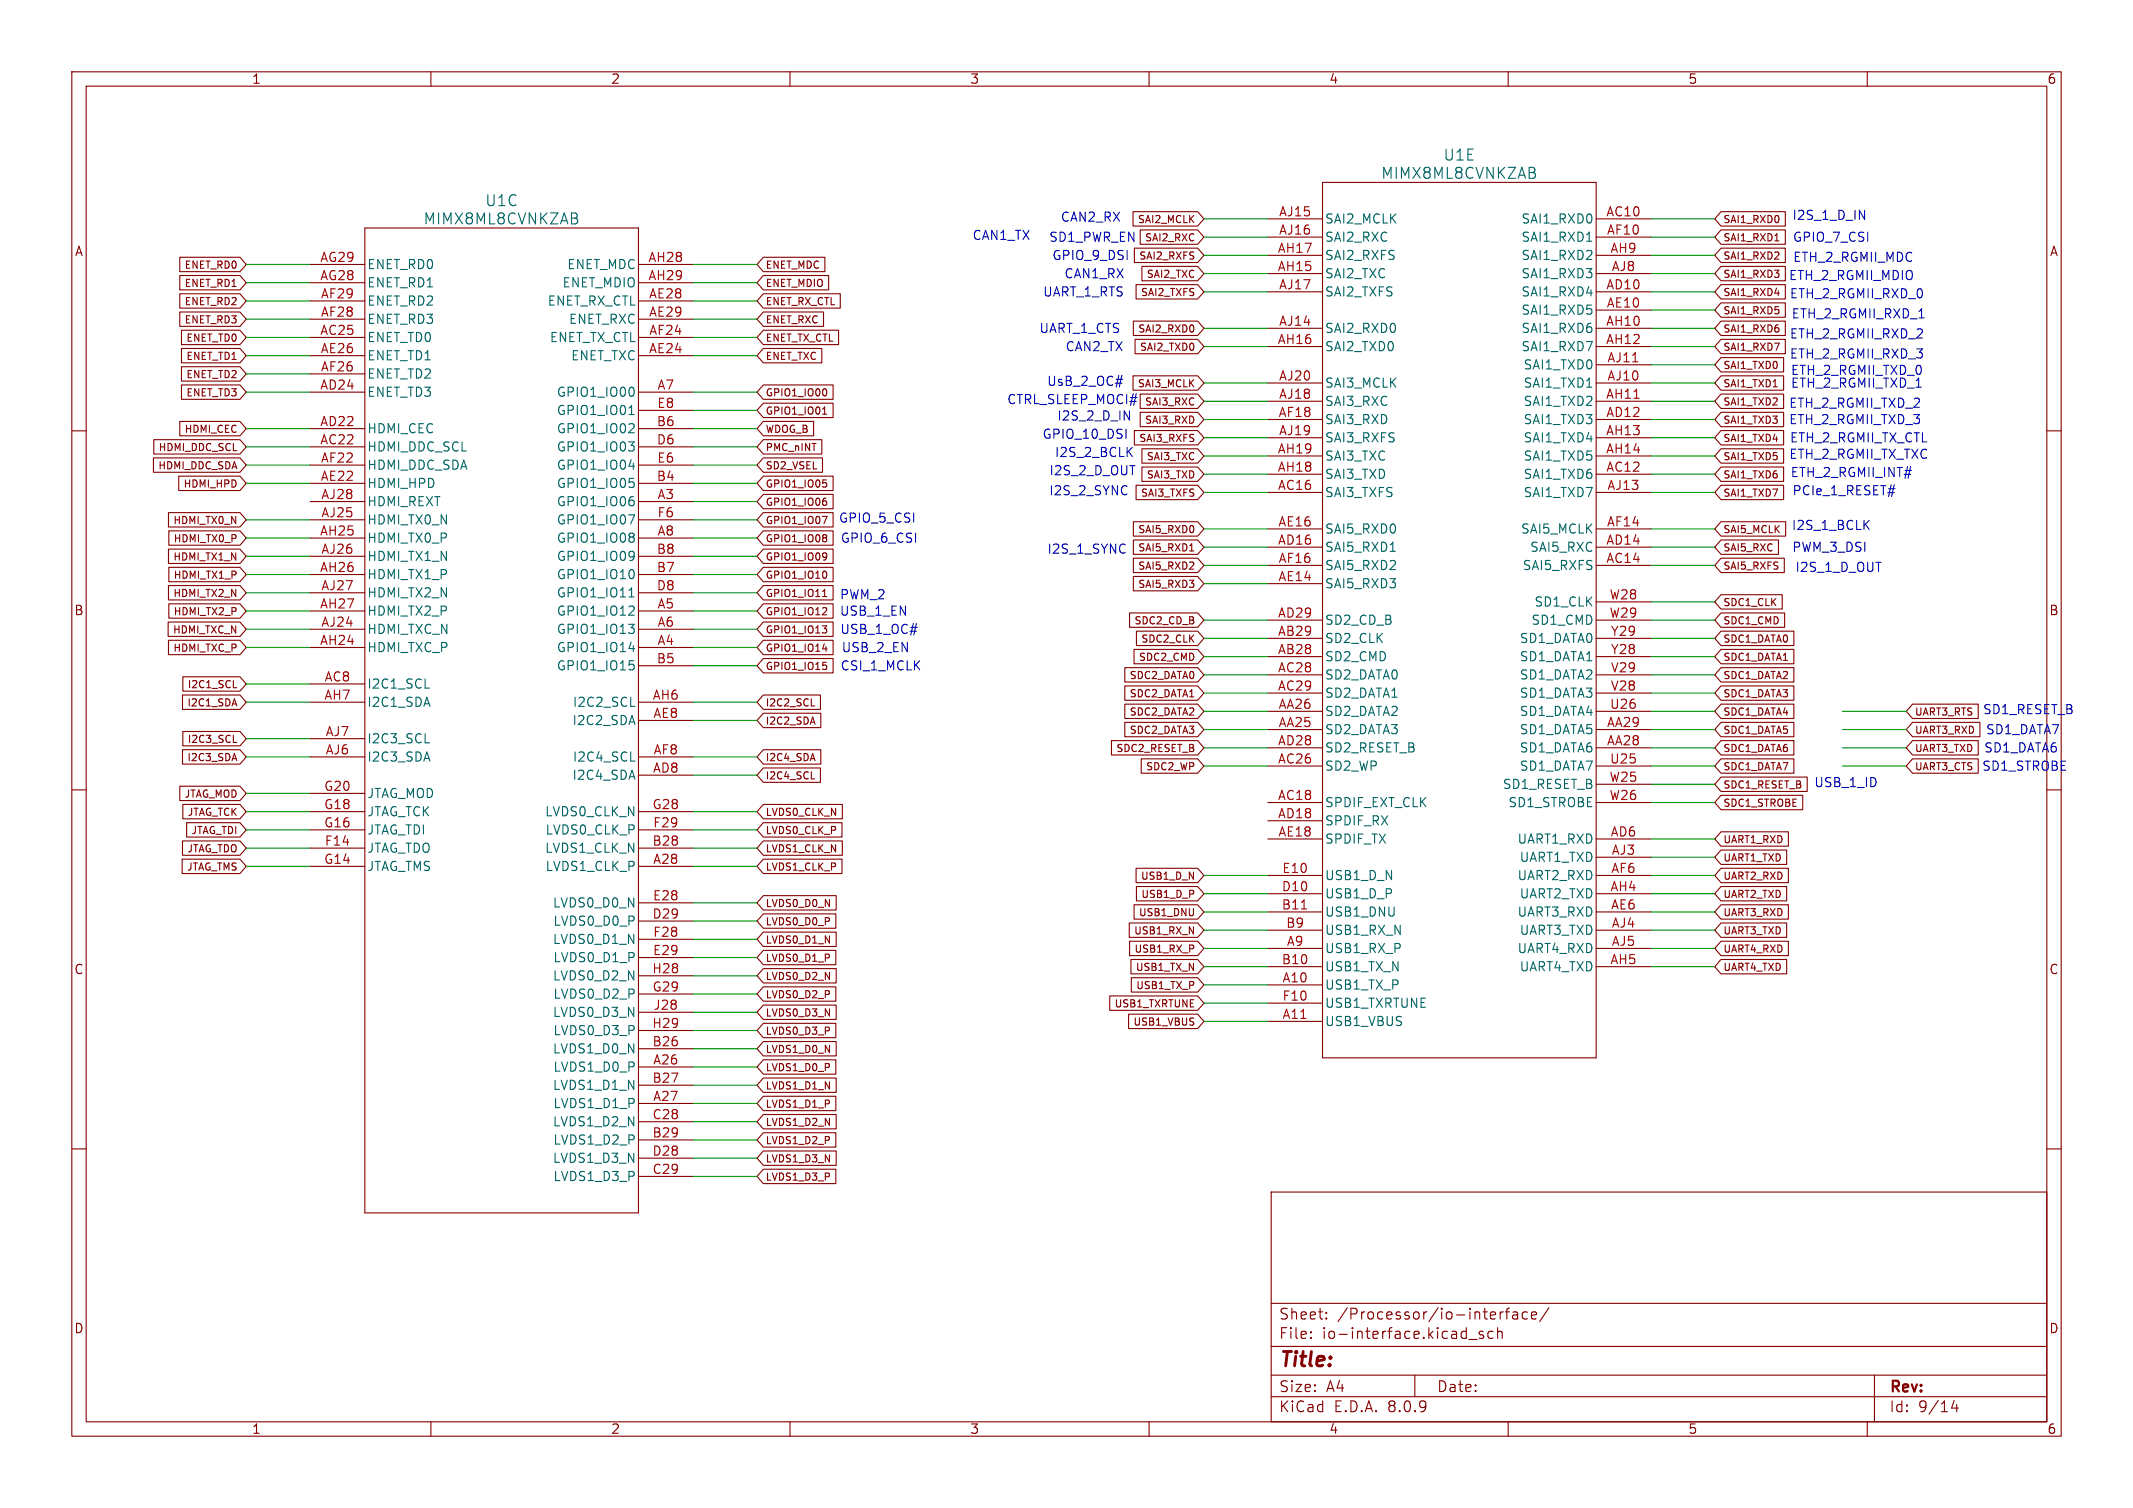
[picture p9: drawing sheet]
<svg xmlns="http://www.w3.org/2000/svg" width="297mm" height="210mm" viewBox="0 0 297 210" stroke-linecap="round" stroke-linejoin="round" font-family="sans-serif">
<g fill="none" stroke="#840000" stroke-width=".15">
<path d="M10 10h277v190h-277zM12 12h273v186h-273zM60 10v2M110 10v2M160 10v2M210 10v2M260 10v2M25 38.4h8.4l.9 1-.9 1h-8.4zM25 35.8h8.4l.9 1-.9 1h-8.4zM43.2 39.4h7.6M43.2 36.8h7.6M50.8 31.8h38.1v137.1h-38.1z"/>
<path d="M88.9 39.4h7.6M88.9 36.8h7.6M106.3 35.8h8.6v2h-8.6l-.9-1zM106.3 38.4h9.1v2h-9.1l-.9-1zM157.8 29.5h9l.8 1-.8 1h-9zM158 34.6h8.8l.8 1-.8 1h-8.8zM158.2 39.6h8.6l.8 1-.8 1h-8.6zM158.8 32h8l.8 1-.8 1h-8zM159 37.1h7.8l.8 1-.8 1h-7.8zM176.5 30.5h7.6M176.5 33h7.6M176.5 38.1h7.6"/>
<path d="M176.5 35.6h7.6M184.1 25.4h38.1v121.9h-38.1zM222.2 30.5h7.7M222.2 33h7.7M222.2 38.1h7.7M222.2 35.6h7.7M239.6 39.6h9v2h-9l-.8-1zM239.6 37.1h9v2h-9l-.8-1zM239.6 29.5h9v2h-9l-.8-1zM239.6 34.6h9v2h-9l-.8-1zM239.6 32h9v2h-9l-.8-1zM247.1 33.5h.6"/>
<path d="M25 40.9h8.4l.9 1-.9 1h-8.4zM25 43.4h8.4l.9 1.1-.9 1h-8.4zM25 58.7h8.4l.9 1-.9 1h-8.4zM25.3 46h8.1l.9 1-.9 1h-8.1zM25.3 51.1h8.1l.9 1-.9 1h-8.1zM25.3 53.6h8.1l.9 1-.9 1h-8.1zM25.3 48.5h8.1l.9 1-.9 1h-8.1zM43.2 54.6h7.6M43.2 47h7.6M43.2 59.7h7.6M43.2 49.5h7.6M43.2 41.9h7.6"/>
<path d="M43.2 44.5h7.6M43.2 52.1h7.6M88.9 54.6h7.6M88.9 47h7.6M88.9 59.7h7.6M88.9 49.5h7.6M88.9 41.9h7.6M88.9 44.5h7.6M88.9 57.2h7.6M106.3 56.1h9.7v2.1h-9.7l-.9-1zM106.3 53.6h9.7v2h-9.7l-.9-1zM106.3 58.7h7v2h-7l-.9-1z"/>
<path d="M106.3 48.5h8.1v2h-8.1l-.9-1zM106.3 43.4h8.4v2.1h-8.4l-.9-1zM106.3 46h10.5v2h-10.5l-.9-1zM106.3 40.9h10.7v2h-10.7l-.9-1zM114.5 57.7h.6M114.7 56.8l.1-.1v1M115 54.2l.1 .3-.1 .5M157.8 52.3h9l.8 1-.8 1h-9zM157.8 44.7h9l.8 1-.8 1h-9zM158 60h8.8l.8 1-.8 1h-8.8zM158 47.3h8.8l.8 1-.8 1h-8.8zM158.8 54.9h8l.8 1-.8 1h-8z"/>
<path d="M158.8 57.4h8l.8 1-.8 1h-8zM176.5 40.6h7.6M176.5 58.4h7.6M176.5 45.7h7.6M176.5 55.9h7.6M176.5 48.3h7.6M176.5 53.3h7.6M222.2 40.6h7.7M222.2 58.4h7.7M222.2 43.2h7.7M222.2 45.7h7.7M222.2 55.9h7.7"/>
<path d="M222.2 48.3h7.7M222.2 53.3h7.7M222.2 50.8h7.7M239.6 42.2h9v2h-9l-.8-1zM239.6 47.3h9v2h-9l-.8-1zM239.6 44.7h9v2h-9l-.8-1zM239.6 60h8.8v2h-8.8l-.8-1zM239.6 49.8h8.8v2h-8.8l-.8-1zM239.6 52.3h8.8v2h-8.8l-.8-1zM239.6 57.4h8.8v2h-8.8l-.8-1zM239.6 54.9h8.8v2h-8.8l-.8-1zM246.9 53.9h.6"/>
<path d="M10 60h2M21.4 63.8h12l.9 1-.9 1h-12zM21.4 61.2h12l.9 1-.9 1h-12zM23.5 71.4h9.9l.9 1-.9 1h-9.9zM23.5 76.5h9.9l.9 1-.9 1h-9.9zM23.5 73.9h9.9l.9 1-.9 1h-9.9zM23.5 79h9.9l.9 1-.9 1h-9.9zM24.9 66.3h8.5l.9 1-.9 1h-8.5zM43.2 69.9h7.6M43.2 74.9h7.6M43.2 62.2h7.6M43.2 67.3h7.6"/>
<path d="M43.2 64.8h7.6M43.2 72.4h7.6M43.2 77.5h7.6M88.9 69.9h7.6M88.9 74.9h7.6M88.9 62.2h7.6M88.9 67.3h7.6M88.9 64.8h7.6M88.9 72.4h7.6M88.9 77.5h7.6M106.3 73.9h9.7v2h-9.7l-.9-1zM106.3 76.5h9.7v2h-9.7l-.9-1z"/>
<path d="M106.3 79h9.7v2h-9.7l-.9-1zM106.3 68.8h9.7v2.1h-9.7l-.9-1zM106.3 71.4h9.7v2h-9.7l-.9-1zM106.3 66.3h9.7v2h-9.7l-.9-1zM106.3 63.8h8.2v2h-8.2l-.9-1zM106.3 61.2h8.1v2h-8.1l-.9-1zM114.5 71.9h.7l-.5 1M114.6 66.8h.5M114.9 67.2l.2 .2v.2l-.2 .2M114.9 77l.2 .1a.84 .84 0 0 1-.1 .8M115 74.5l.1 .1-.1 .2M115 69.8l.1 .1-.1 .4"/>
<path d="M115 74.9l.1 .2-.1 .3M115 79.6l.1 .3-.1 .5M115.1 77.4l-.2 .2M157.8 72.7h9l.8 1-.8 1h-9zM157.8 75.2h9l.8 1-.8 1h-9zM157.8 77.7h9l.8 1-.8 1h-9zM158.2 67.6h8.6l.8 1-.8 1h-8.6zM159 65h7.8l.8 1-.8 1h-7.8zM159 62.5h7.8l.8 1-.8 1h-7.8zM165.7 76.7h.5M176.5 66h7.6M176.5 78.7h7.6"/>
<path d="M176.5 68.6h7.6M176.5 76.2h7.6M176.5 73.7h7.6M176.5 61h7.6M176.5 63.5h7.6M222.2 66h7.7M222.2 78.7h7.7M222.2 68.6h7.7M222.2 76.2h7.7M222.2 73.7h7.7M222.2 61h7.7M222.2 63.5h7.7"/>
<path d="M239.6 75.2h8v2h-8l-.8-1zM239.6 77.7h8.8v2h-8.8l-.8-1zM239.6 62.5h8.8v2h-8.8l-.8-1zM239.6 67.6h8.8v2h-8.8l-.8-1zM239.6 72.7h9v2h-9l-.8-1zM239.6 65h8.8v2h-8.8l-.8-1zM285 60h2M23.4 86.6h10l.9 1-.9 1h-10zM23.5 81.5h9.9l.9 1.1-.9 1h-9.9zM23.5 89.2h9.9l.9 1-.9 1h-9.9zM23.5 84.1h9.9l.9 1-.9 1h-9.9zM25.4 96.8h8l.9 1-.9 1h-8z"/>
<path d="M25.5 94.2h7.9l.9 1.1-.9 1h-7.9zM32.5 95.8h.5M43.2 90.2h7.6M43.2 85.1h7.6M43.2 87.6h7.6M43.2 95.3h7.6M43.2 80h7.6M43.2 97.8h7.6M43.2 82.6h7.6M88.9 90.2h7.6M88.9 85.1h7.6M88.9 87.6h7.6"/>
<path d="M88.9 80h7.6M88.9 97.8h7.6M88.9 82.6h7.6M88.9 92.7h7.6M106.3 91.7h9.7v2h-9.7l-.9-1zM106.3 99.3h8v2h-8l-.9-1zM106.3 96.8h7.9v2h-7.9l-.9-1zM106.3 84.1h9.7v2h-9.7l-.9-1zM106.3 81.5h9.7v2.1h-9.7l-.9-1zM106.3 89.2h9.7v2h-9.7l-.9-1zM106.3 86.6h9.7v2h-9.7l-.9-1zM113 98.3h.4"/>
<path d="M114.5 87.2h.6l-.3 .3M114.5 83.1h.6M114.5 90.4h.7M114.6 92.2h.5M114.7 82.2l.1-.1v1M114.9 84.6l.2 .2v.2l-.6 .6h.6M114.9 92.6l.2 .2v.2l-.2 .2M115 87.6l.1 .1-.1 .4M156.6 95.5h10.2l.8 1-.8 1h-10.2zM156.6 93h10.2l.8 1-.8 1h-10.2zM156.6 98.1h10.2l.8 1-.8 1h-10.2zM157.3 85.4h9.5l.8 1-.8 1h-9.5z"/>
<path d="M157.8 80.3h9l.8 1-.8 1h-9zM157.9 90.4h8.9l.8 1-.8 1h-8.9zM158.2 87.9h8.6l.8 1-.8 1h-8.6zM176.5 99.1h7.6M176.5 91.4h7.6M176.5 88.9h7.6M176.5 94h7.6M176.5 96.5h7.6M176.5 86.4h7.6M176.5 81.3h7.6M222.2 99.1h7.7M222.2 91.4h7.7"/>
<path d="M222.2 88.9h7.7M222.2 94h7.7M222.2 96.5h7.7M222.2 86.4h7.7M222.2 83.8h7.7M239.6 87.9h10.2v2h-10.2l-.8-1zM239.6 98.1h10.2v2h-10.2l-.8-1zM239.6 93h10.2v2h-10.2l-.8-1zM239.6 95.5h10.2v2h-10.2l-.8-1zM239.6 90.4h10.2v2h-10.2l-.8-1zM239.6 85.4h8.9v2h-8.9l-.8-1zM239.6 82.8h8.6v2h-8.6l-.8-1z"/>
<path d="M266.3 98.1h9.2v2h-9.2l-.9-1zM10 110h2M25 109.5h8.4l.9 1-.9 1h-8.4zM25.4 119.6h8l.9 1.1-.9 1h-8zM25.4 104.4h8l.9 1-.9 1h-8zM25.4 117.1h8l.9 1-.9 1h-8zM25.5 101.9h7.9l.9 1-.9 1h-7.9zM25.5 112h7.9l.9 1-.9 1h-7.9zM26 114.6h7.4l.9 1-.9 1h-7.4zM32.5 103.4h.5M43.2 105.4h7.6M43.2 102.9h7.6"/>
<path d="M43.2 118.1h7.6M43.2 115.6h7.6M43.2 113h7.6M43.2 110.5h7.6M88.9 108h7.6M88.9 100.3h7.6M88.9 105.4h7.6M88.9 118.1h7.6M88.9 115.6h7.6M88.9 113h7.6M106.3 114.6h10.9v2h-10.9l-.9-1zM106.3 119.6h10.9v2.1h-10.9l-.9-1z"/>
<path d="M106.3 112h11v2h-11l-.9-1zM106.3 104.4h8v2h-8l-.9-1zM106.3 106.9h7.9v2.1h-7.9l-.9-1zM106.3 117.1h11v2h-11l-.9-1zM113 108.5h.4M154.8 103.1h12l.8 1-.8 1h-12zM156.6 100.6h10.2l.8 1-.8 1h-10.2zM158.9 105.7h7.9l.8 1-.8 1h-7.9zM176.5 101.6h7.6M176.5 104.1h7.6M176.5 111.8h7.6M176.5 106.7h7.6"/>
<path d="M176.5 114.3h7.6M176.5 116.8h7.6M222.2 101.6h7.7M222.2 104.1h7.7M222.2 111.8h7.7M222.2 106.7h7.7M222.2 116.8h7.7M222.2 119.4h7.7M222.2 109.2h7.7M239.6 100.6h10.2v2h-10.2l-.8-1zM239.6 110.8h11.4v2h-11.4l-.8-1zM239.6 115.8h9.4v2h-9.4l-.8-1z"/>
<path d="M239.6 105.7h10.2v2h-10.2l-.8-1zM239.6 108.2h12v2h-12l-.8-1zM239.6 103.1h10.2v2h-10.2l-.8-1zM239.6 118.4h9.2v2h-9.2l-.8-1zM266.3 103.1h9.2v2h-9.2l-.9-1zM266.3 100.6h9.4v2h-9.4l-.9-1zM266.3 105.7h9.2v2h-9.2l-.9-1zM285 110h2M43.2 120.7h7.6M88.9 120.7h7.6M88.9 128.3h7.6M88.9 125.7h7.6"/>
<path d="M88.9 133.4h7.6M88.9 130.8h7.6M88.9 138.4h7.6M88.9 135.9h7.6M106.3 127.3h10.1v2h-10.1l-.9-1zM106.3 137.4h10.1v2h-10.1l-.9-1zM106.3 129.8h10.1v2h-10.1l-.9-1zM106.3 140h10.1v2h-10.1l-.9-1zM106.3 134.9h10.1v2h-10.1l-.9-1zM106.3 124.7h10.1v2h-10.1l-.9-1zM106.3 132.3h10.1v2.1h-10.1l-.9-1zM154.5 138.7h12.3l.8 1-.8 1h-12.3z"/>
<path d="M157.2 128.5h9.6l.8 1-.8 1h-9.6zM157.3 131.1h9.5l.8 1-.8 1h-9.5zM157.5 133.6h9.3l.8 1-.8 1h-9.3zM157.5 136.2h9.3l.8 1-.8 1h-9.3zM157.9 126h8.9l.8 1-.8 1h-8.9zM158.2 120.9h8.6l.8 1-.8 1h-8.6zM158.2 123.5h8.6l.8 1-.8 1h-8.6zM176.5 137.2h7.6M176.5 132.1h7.6M176.5 127h7.6M176.5 121.9h7.6M176.5 124.5h7.6"/>
<path d="M176.5 134.6h7.6M176.5 129.5h7.6M176.5 139.7h7.6M222.2 132.1h7.7M222.2 127h7.7M222.2 121.9h7.7M222.2 124.5h7.7M222.2 134.6h7.7M222.2 129.5h7.7M239.6 133.6h9.2v2h-9.2l-.8-1zM239.6 131.1h9.4v2h-9.4l-.8-1zM239.6 123.5h9.2v2h-9.2l-.8-1z"/>
<path d="M239.6 120.9h9.4v2h-9.4l-.8-1zM239.6 126h9.4v2h-9.4l-.8-1zM239.6 128.5h9.2v2h-9.2l-.8-1zM88.9 148.6h7.6M88.9 153.7h7.6M88.9 146.1h7.6M88.9 151.1h7.6M88.9 158.8h7.6M88.9 156.2h7.6M88.9 143.5h7.6M88.9 141h7.6M106.3 152.7h10.1v2h-10.1l-.9-1z"/>
<path d="M106.3 150.1h10.1v2h-10.1l-.9-1zM106.3 157.7h10.1v2.1h-10.1l-.9-1zM106.3 155.2h10.1v2h-10.1l-.9-1zM106.3 145h10.1v2.1h-10.1l-.9-1zM106.3 147.6h10.1v2h-10.1l-.9-1zM106.3 142.5h10.1v2h-10.1l-.9-1zM157.1 141.2h9.7l.8 1-.8 1h-9.7zM176.5 142.2h7.6M10 160h2M88.9 163.8h7.6M88.9 161.3h7.6M106.3 162.8h10.1v2h-10.1l-.9-1z"/>
<path d="M106.3 160.3h10.1v2h-10.1l-.9-1zM177 166h108v32h-108zM285 160h2M60 198v2M110 198v2M160 198v2M177 194.5h108M177 191.5h108M177 187.5h108M177 181.5h108M182.5 186.3h.1l-.1 .1M182.5 186.3v.1"/>
<path d="M182.5 185.5v.1M182.5 185.5h.1l-.1 .1M184.7 183.6v.1M184.7 183.6h-.1l.1 .1M184.7 182.8v.1M184.7 182.8h-.1l.1 .1M197 191.5v3M204.5 186.5h1.2M206.5 185.5l-.3-.1-.2 .2v.2l.5 .2 .1 .1-.1 .2-.1 .1-.4-.1M207.9 185.5l-.4-.1-.3 .3v.4l.1 .2 .2 .1 .4-.1M208.5 185.5a.37 .37 0 0 1 .7 .1v.8M208.5 184.9v1.5"/>
<path d="M208.9 182.7v1M209.3 182.7l-.3 .1-.1 .2M209.6 182.7h.6M210 198v2M210.2 182.2l-.3 .1-.1 .1v1.3M210.7 182.8l.1-.1 .4 .1 .1 .9M211.3 183.1h-.5a.29 .29 0 0 0-.2 .3 .29 .29 0 0 0 .2 .3l.5-.1M212.7 182.8l-.5-.1-.2 .3v.4l.1 .2 .1 .1 .5-.1M213.2 183.2l.8-.1-.1-.3-.4-.1-.3 .2 .1 .7 .2 .1 .4-.1M215.7 182.1l-1.3 2M260 198v2M261 191.5v6.5"/>
<path d="M272.1 195l-.4 1.1h1M272.5 195.6v1"/>
</g>
<g fill="none" stroke="#006464" stroke-width=".15">
<path d="M80.4 30.5v.2v.3M213.7 24.2l.1 .1-.1 .4M220.9 33.6h.8M87.6 57.7h.7M87.8 56.6l.1-.1v1.2M88.2 54l.1 .4-.1 .7M88.2 59.1l.1 .1-.1 .3-.7 .8h.8M87.5 61.5h.8l-.4 .5M87.5 71.7h.9l-.6 1.3M87.6 64.9h.8M87.6 66.6h.6M88.2 69.7l.1 .2v.3l-.1 .2"/>
<path d="M88.2 62.1l.1 .2v.3l-.1 .1M88.2 67.2l.1 .1v.3l-.1 .2M88.2 74.3l.1 .2-.1 .2M88.2 74.8l.1 .2-.1 .4M88.2 76.8v.1a1.07 1.07 0 0 1-.1 1M88.2 79.4l.1 .4-.1 .7M88.3 77.3l-.1 .2M193.6 76.8h.7M59.2 95.8h.6M87.5 86.9h.8l-.4 .5M87.6 90.3h.8M87.6 83.1h.7"/>
<path d="M87.6 92h.6M87.8 98.4h.6M87.8 82l.1-.1v1.2M88.2 84.5l.1 .1-.1 .3-.7 .8h.8M88.2 87.5l.1 .2v.3l-.1 .1M88.2 92.6l.1 .1v.3l-.1 .2M59.2 103.4h.6M87.8 106h.6"/>
</g>
<path d="M227.3 50.4h.8M227.5 55.5h.7M181.2 126.6h.7" fill="none" stroke="#a90000" stroke-width=".15"/>
<path d="M258.9 29.3l.7 1.3v-1.3M155.3 53.4h.9M155.4 52.8h.9M156.2 52.3l-.4 1.6M156.5 57.2l.8 1.3v-1.3M157.1 62.8l.6 .8M157.7 62.3l-.8 .7M259.7 73l.6 .7M260.3 72.5l-.7 .7M263 68.1h.9M126.8 87.4h.9" fill="none" stroke="#0000c2" stroke-width=".15"/>
<g fill="none" stroke="#009600" stroke-width=".15">
<path d="M34.3 36.8h8.9M34.3 39.4h8.9M96.5 36.8h8.9M96.5 39.4h8.9M167.6 33h8.9M167.6 30.5h8.9M167.6 38.1h8.9M167.6 35.6h8.9M229.9 33h8.9M229.9 30.5h8.9M229.9 38.1h8.9M229.9 35.6h8.9"/>
<path d="M34.3 59.7h8.9M34.3 41.9h8.9M34.3 44.5h8.9M34.3 52.1h8.9M34.3 49.5h8.9M34.3 47h8.9M34.3 54.6h8.9M96.5 59.7h8.9M96.5 41.9h8.9M96.5 44.5h8.9M96.5 49.5h8.9M96.5 47h8.9"/>
<path d="M96.5 54.6h8.9M96.5 57.2h8.9M167.6 53.3h8.9M167.6 48.3h8.9M167.6 45.7h8.9M167.6 40.6h8.9M167.6 55.9h8.9M167.6 58.4h8.9M229.9 53.3h8.9M229.9 50.8h8.9M229.9 48.3h8.9M229.9 43.2h8.9"/>
<path d="M229.9 45.7h8.9M229.9 40.6h8.9M229.9 55.9h8.9M229.9 58.4h8.9M34.3 67.3h8.9M34.3 62.2h8.9M34.3 64.8h8.9M34.3 74.9h8.9M34.3 77.5h8.9M34.3 72.4h8.9M96.5 67.3h8.9M96.5 62.2h8.9"/>
<path d="M96.5 64.8h8.9M96.5 74.9h8.9M96.5 77.5h8.9M96.5 72.4h8.9M96.5 69.9h8.9M167.6 66h8.9M167.6 76.2h8.9M167.6 61h8.9M167.6 63.5h8.9M167.6 73.7h8.9M167.6 78.7h8.9M167.6 68.6h8.9"/>
<path d="M229.9 66h8.9M229.9 76.2h8.9M229.9 61h8.9M229.9 63.5h8.9M229.9 73.7h8.9M229.9 78.7h8.9M229.9 68.6h8.9M34.3 80h8.9M34.3 97.8h8.9M34.3 85.1h8.9M34.3 95.3h8.9M34.3 90.2h8.9"/>
<path d="M34.3 87.6h8.9M34.3 82.6h8.9M96.5 80h8.9M96.5 97.8h8.9M96.5 85.1h8.9M96.5 90.2h8.9M96.5 87.6h8.9M96.5 92.7h8.9M96.5 82.6h8.9M167.6 99.1h8.9M167.6 91.4h8.9M167.6 88.9h8.9"/>
<path d="M167.6 81.3h8.9M167.6 96.5h8.9M167.6 94h8.9M167.6 86.4h8.9M229.9 83.8h8.9M229.9 99.1h8.9M229.9 91.4h8.9M229.9 88.9h8.9M229.9 96.5h8.9M229.9 94h8.9M229.9 86.4h8.9M256.5 99.1h8.9"/>
<path d="M34.3 113h8.9M34.3 105.4h8.9M34.3 115.6h8.9M34.3 102.9h8.9M34.3 110.5h8.9M34.3 118.1h8.9M96.5 113h8.9M96.5 105.4h8.9M96.5 115.6h8.9M96.5 108h8.9M96.5 100.3h8.9M96.5 118.1h8.9"/>
<path d="M167.6 104.1h8.9M167.6 101.6h8.9M167.6 106.7h8.9M229.9 104.1h8.9M229.9 101.6h8.9M229.9 106.7h8.9M229.9 119.4h8.9M229.9 116.8h8.9M229.9 111.8h8.9M229.9 109.2h8.9M256.5 104.1h8.9M256.5 101.6h8.9"/>
<path d="M256.5 106.7h8.9M34.3 120.7h8.9M96.5 120.7h8.9M96.5 138.4h8.9M96.5 135.9h8.9M96.5 125.7h8.9M96.5 128.3h8.9M96.5 133.4h8.9M96.5 130.8h8.9M167.6 121.9h8.9M167.6 124.5h8.9M167.6 127h8.9"/>
<path d="M167.6 132.1h8.9M167.6 129.5h8.9M167.6 134.6h8.9M167.6 137.2h8.9M167.6 139.7h8.9M229.9 121.9h8.9M229.9 124.5h8.9M229.9 127h8.9M229.9 132.1h8.9M229.9 129.5h8.9M229.9 134.6h8.9M96.5 156.2h8.9"/>
<path d="M96.5 151.1h8.9M96.5 153.7h8.9M96.5 158.8h8.9M96.5 141h8.9M96.5 146.1h8.9M96.5 148.6h8.9M96.5 143.5h8.9M167.6 142.2h8.9M96.5 161.3h8.9M96.5 163.8h8.9"/>
</g>
<text font-size="2.8" fill="#840000" x="178" y="190.9">Title:</text>
<g font-size="2.1" fill="#006464">
<text x="200.9" y="22.6">U1E</text>
<text x="67.5" y="28.9">U1C</text>
<text x="192.2" y="25.1">MIMX8ML8CVNKZAB</text>
<text x="58.9" y="31.5">MIMX8ML8CVNKZAB</text>
</g>
<g font-size="2.1" fill="#840000">
<text x="178" y="184">Sheet:</text>
<text x="186.2" y="184">/Processor/io-interface/</text>
<text x="178" y="186.7">File:</text>
<text x="184.1" y="186.7">io-interface.kicad_sch</text>
<text x="178" y="196.9">KiCad</text>
<text x="178" y="194.1">Size:</text>
<text x="184.7" y="194.1">A4</text>
<text x="185.7" y="196.9">E.D.A.</text>
<text x="193.3" y="196.9">8.0.9</text>
<text x="200" y="194.1">Date:</text>
<text x="263" y="194.3">Rev:</text>
<text x="263" y="196.9">Id:</text>
<text x="267.1" y="196.9">9/14</text>
</g>
<g font-size="1.8" fill="#840000">
<text x="35" y="11.9">1</text>
<text x="85" y="11.9">2</text>
<text x="135" y="11.9">3</text>
<text x="185" y="11.9">4</text>
<text x="235" y="11.9">5</text>
<text x="285" y="11.9">6</text>
<text x="10.3" y="35.9">A</text>
<text x="285.3" y="35.9">A</text>
<text x="10.3" y="85.9">B</text>
<text x="285.3" y="85.9">B</text>
<text x="10.3" y="135.9">C</text>
<text x="285.3" y="135.9">C</text>
<text x="10.3" y="185.9">D</text>
<text x="285.3" y="185.9">D</text>
<text x="35" y="199.9">1</text>
<text x="85" y="199.9">2</text>
<text x="135" y="199.9">3</text>
<text x="185" y="199.9">4</text>
<text x="235" y="199.9">5</text>
<text x="285" y="199.9">6</text>
</g>
<g font-size="1.8" fill="#0000c2">
<text x="135.3" y="33.6">CAN1_TX</text>
<text x="146" y="33.9">SD1_PWR_EN</text>
<text x="147.6" y="31.1">CAN2_RX</text>
<text x="249.5" y="30.8">I2S_1_D_IN</text>
<text x="249.6" y="33.9">GPIO_7_CSI</text>
<text x="145.2" y="41.5">UART_1_RTS</text>
<text x="146.4" y="36.4">GPIO_9_DSI</text>
<text x="148.1" y="39">CAN1_RX</text>
<text x="249" y="39.2">ETH_2_RGMII_MDIO</text>
<text x="249.1" y="41.8">ETH_2_RGMII_RXD_0</text>
<text x="249.6" y="36.7">ETH_2_RGMII_MDC</text>
<text x="144.6" y="46.6">UART_1_CTS</text>
<text x="249.1" y="47.3">ETH_2_RGMII_RXD_2</text>
<text x="249.4" y="44.6">ETH_2_RGMII_RXD_1</text>
<text x="145.7" y="54">UsB_2_OC#</text>
<text x="148.3" y="49.1">CAN2_TX</text>
<text x="249.1" y="50.1">ETH_2_RGMII_RXD_3</text>
<text x="249.3" y="52.4">ETH_2_RGMII_TXD_0</text>
<text x="140.1" y="56.5">CTRL_SLEEP_MOCI#</text>
<text x="147.1" y="58.8">I2S_2_D_IN</text>
<text x="249" y="57">ETH_2_RGMII_TXD_2</text>
<text x="249" y="59.3">ETH_2_RGMII_TXD_3</text>
<text x="249.3" y="54.2">ETH_2_RGMII_TXD_1</text>
<text x="145.1" y="61.3">GPIO_10_DSI</text>
<text x="146.8" y="63.9">I2S_2_BCLK</text>
<text x="249" y="64.1">ETH_2_RGMII_TX_TXC</text>
<text x="249.1" y="61.8">ETH_2_RGMII_TX_CTL</text>
<text x="146" y="69.2">I2S_2_SYNC</text>
<text x="146" y="66.4">I2S_2_D_OUT</text>
<text x="249.2" y="66.7">ETH_2_RGMII_INT#</text>
<text x="249.5" y="69.2">PCIe_1_RESET#</text>
<text x="116.7" y="73">GPIO_5_CSI</text>
<text x="117" y="75.8">GPIO_6_CSI</text>
<text x="145.7" y="77.3">I2S_1_SYNC</text>
<text x="249.4" y="74">I2S_1_BCLK</text>
<text x="249.5" y="77.1">PWM_3_DSI</text>
<text x="116.9" y="83.7">PWM_2</text>
<text x="249.9" y="79.9">I2S_1_D_OUT</text>
<text x="116.8" y="86">USB_1_EN</text>
<text x="116.9" y="88.5">USB_1_OC#</text>
<text x="117" y="93.6">CSI_1_MCLK</text>
<text x="117.1" y="91">USB_2_EN</text>
<text x="276" y="99.7">SD1_RESET_B</text>
<text x="275.9" y="107.5">SD1_STROBE</text>
<text x="276.2" y="105">SD1_DATA6</text>
<text x="276.4" y="102.5">SD1_DATA7</text>
<text x="252.5" y="109.8">USB_1_ID</text>
</g>
<g font-size="1.8" fill="#a90000">
<text x="177.8" y="35.3">AH17</text>
<text x="178" y="30.2">AJ15</text>
<text x="178" y="32.8">AJ16</text>
<text x="223.6" y="30.2">AC10</text>
<text x="223.7" y="32.8">AF10</text>
<text x="224.1" y="35.3">AH9</text>
<text x="44.5" y="39.1">AG28</text>
<text x="44.5" y="36.6">AG29</text>
<text x="44.6" y="41.7">AF29</text>
<text x="90.2" y="36.6">AH28</text>
<text x="90.2" y="39.1">AH29</text>
<text x="90.3" y="41.7">AE28</text>
<text x="177.8" y="37.8">AH15</text>
<text x="178" y="40.4">AJ17</text>
<text x="223.6" y="40.4">AD10</text>
<text x="224.3" y="37.8">AJ8</text>
<text x="44.5" y="46.7">AC25</text>
<text x="44.6" y="44.2">AF28</text>
<text x="90.3" y="44.2">AE29</text>
<text x="90.3" y="46.7">AF24</text>
<text x="178" y="45.5">AJ14</text>
<text x="223.5" y="45.5">AH10</text>
<text x="223.6" y="42.9">AE10</text>
<text x="44.6" y="49.3">AE26</text>
<text x="44.6" y="51.8">AF26</text>
<text x="90.3" y="49.3">AE24</text>
<text x="177.8" y="48">AH16</text>
<text x="178" y="53.1">AJ20</text>
<text x="223.5" y="48">AH12</text>
<text x="223.7" y="53.1">AJ10</text>
<text x="223.7" y="50.5">AJ11</text>
<text x="44.5" y="59.4">AD22</text>
<text x="44.5" y="54.4">AD24</text>
<text x="91.4" y="59.4">B6</text>
<text x="91.4" y="56.9">E8</text>
<text x="91.5" y="54.4">A7</text>
<text x="177.9" y="58.2">AF18</text>
<text x="178" y="55.6">AJ18</text>
<text x="223.5" y="55.6">AH11</text>
<text x="223.6" y="58.2">AD12</text>
<text x="44.5" y="62">AC22</text>
<text x="44.6" y="64.5">AF22</text>
<text x="91.4" y="62">D6</text>
<text x="91.4" y="64.5">E6</text>
<text x="177.8" y="65.8">AH18</text>
<text x="177.8" y="63.2">AH19</text>
<text x="178" y="60.7">AJ19</text>
<text x="223.5" y="60.7">AH13</text>
<text x="223.5" y="63.2">AH14</text>
<text x="223.6" y="65.8">AC12</text>
<text x="44.6" y="67.1">AE22</text>
<text x="44.7" y="69.6">AJ28</text>
<text x="91.4" y="67.1">B4</text>
<text x="91.5" y="69.6">A3</text>
<text x="177.8" y="68.3">AC16</text>
<text x="223.7" y="68.3">AJ13</text>
<text x="44.5" y="74.7">AH25</text>
<text x="44.7" y="72.1">AJ25</text>
<text x="44.7" y="77.2">AJ26</text>
<text x="91.4" y="77.2">B8</text>
<text x="91.5" y="74.7">A8</text>
<text x="91.5" y="72.1">F6</text>
<text x="177.8" y="75.9">AD16</text>
<text x="177.9" y="73.4">AE16</text>
<text x="223.6" y="75.9">AD14</text>
<text x="223.7" y="73.4">AF14</text>
<text x="44.5" y="79.8">AH26</text>
<text x="44.7" y="82.3">AJ27</text>
<text x="91.4" y="79.8">B7</text>
<text x="91.4" y="82.3">D8</text>
<text x="177.9" y="81">AE14</text>
<text x="177.9" y="78.5">AF16</text>
<text x="223.6" y="78.5">AC14</text>
<text x="224" y="83.6">W28</text>
<text x="44.5" y="89.9">AH24</text>
<text x="44.5" y="84.8">AH27</text>
<text x="44.7" y="87.4">AJ24</text>
<text x="91.5" y="89.9">A4</text>
<text x="91.5" y="84.8">A5</text>
<text x="91.5" y="87.4">A6</text>
<text x="177.8" y="88.6">AB29</text>
<text x="177.8" y="86.1">AD29</text>
<text x="224" y="86.1">W29</text>
<text x="224.2" y="88.6">Y29</text>
<text x="45.1" y="95">AC8</text>
<text x="91.4" y="92.5">B5</text>
<text x="177.8" y="91.2">AB28</text>
<text x="177.8" y="93.7">AC28</text>
<text x="224.2" y="93.7">V29</text>
<text x="224.2" y="91.2">Y28</text>
<text x="45.1" y="97.5">AH7</text>
<text x="90.8" y="97.5">AH6</text>
<text x="90.9" y="100.1">AE8</text>
<text x="177.8" y="96.3">AC29</text>
<text x="177.9" y="101.3">AA25</text>
<text x="177.9" y="98.8">AA26</text>
<text x="223.7" y="101.3">AA29</text>
<text x="224.1" y="98.8">U26</text>
<text x="224.2" y="96.3">V28</text>
<text x="45.3" y="105.2">AJ6</text>
<text x="45.3" y="102.6">AJ7</text>
<text x="90.8" y="107.7">AD8</text>
<text x="90.9" y="105.2">AF8</text>
<text x="177.8" y="106.4">AC26</text>
<text x="177.8" y="103.9">AD28</text>
<text x="223.7" y="103.9">AA28</text>
<text x="224.1" y="106.4">U25</text>
<text x="45" y="112.8">G18</text>
<text x="45" y="110.2">G20</text>
<text x="90.8" y="112.8">G28</text>
<text x="177.8" y="111.5">AC18</text>
<text x="224" y="109">W25</text>
<text x="224" y="111.5">W26</text>
<text x="45" y="115.3">G16</text>
<text x="45.1" y="117.9">F14</text>
<text x="90.8" y="117.9">B28</text>
<text x="90.9" y="115.3">F29</text>
<text x="177.8" y="114">AD18</text>
<text x="177.9" y="116.6">AE18</text>
<text x="224.2" y="116.6">AD6</text>
<text x="224.3" y="119.1">AJ3</text>
<text x="45" y="120.4">G14</text>
<text x="90.8" y="125.5">E28</text>
<text x="90.9" y="120.4">A28</text>
<text x="178.4" y="124.2">D10</text>
<text x="178.5" y="121.7">E10</text>
<text x="224.1" y="124.2">AH4</text>
<text x="224.3" y="121.7">AF6</text>
<text x="90.8" y="128">D29</text>
<text x="90.9" y="130.6">F28</text>
<text x="178.4" y="126.7">B11</text>
<text x="179" y="129.3">B9</text>
<text x="179.1" y="131.8">A9</text>
<text x="224.2" y="126.7">AE6</text>
<text x="224.3" y="129.3">AJ4</text>
<text x="224.3" y="131.8">AJ5</text>
<text x="90.7" y="135.6">H28</text>
<text x="90.8" y="133.1">E29</text>
<text x="178.4" y="134.4">B10</text>
<text x="178.5" y="136.9">A10</text>
<text x="224.1" y="134.4">AH5</text>
<text x="90.7" y="143.3">H29</text>
<text x="90.8" y="138.2">G29</text>
<text x="90.9" y="140.7">J28</text>
<text x="178.5" y="142">A11</text>
<text x="178.5" y="139.4">F10</text>
<text x="90.8" y="145.8">B26</text>
<text x="90.9" y="148.3">A26</text>
<text x="90.8" y="150.9">B27</text>
<text x="90.8" y="156">C28</text>
<text x="90.9" y="153.4">A27</text>
<text x="90.8" y="158.5">B29</text>
<text x="90.8" y="161">D28</text>
<text x="90.8" y="163.6">C29</text>
</g>
<g font-size="1.8" fill="#006464">
<text x="184.4" y="31.3">SAI2_MCLK</text>
<text x="184.4" y="33.9">SAI2_RXC</text>
<text x="211.8" y="31.3">SAI1_RXD0</text>
<text x="211.8" y="33.9">SAI1_RXD1</text>
<text x="51.1" y="40.2">ENET_RD1</text>
<text x="51.1" y="37.7">ENET_RD0</text>
<text x="78.2" y="40.2">ENET_MDIO</text>
<text x="78.9" y="37.7">ENET_MDC</text>
<text x="184.4" y="39">SAI2_TXC</text>
<text x="184.4" y="36.4">SAI2_RXFS</text>
<text x="184.4" y="41.5">SAI2_TXFS</text>
<text x="211.8" y="41.5">SAI1_RXD4</text>
<text x="211.8" y="36.4">SAI1_RXD2</text>
<text x="211.8" y="39">SAI1_RXD3</text>
<text x="51.1" y="47.9">ENET_TD0</text>
<text x="51.1" y="45.3">ENET_RD3</text>
<text x="51.1" y="42.8">ENET_RD2</text>
<text x="76.2" y="42.8">ENET_RX_CTL</text>
<text x="76.5" y="47.9">ENET_TX_CTL</text>
<text x="79.1" y="45.3">ENET_RXC</text>
<text x="184.4" y="46.6">SAI2_RXD0</text>
<text x="211.8" y="44">SAI1_RXD5</text>
<text x="211.8" y="46.6">SAI1_RXD6</text>
<text x="51.1" y="50.4">ENET_TD1</text>
<text x="51.1" y="52.9">ENET_TD2</text>
<text x="79.4" y="50.4">ENET_TXC</text>
<text x="184.4" y="49.1">SAI2_TXD0</text>
<text x="211.8" y="49.1">SAI1_RXD7</text>
<text x="212.1" y="51.7">SAI1_TXD0</text>
<text x="51.1" y="55.5">ENET_TD3</text>
<text x="77.4" y="55.5">GPIO1_IO00</text>
<text x="77.4" y="58">GPIO1_IO01</text>
<text x="184.4" y="59.3">SAI3_RXD</text>
<text x="184.4" y="56.7">SAI3_RXC</text>
<text x="184.4" y="54.2">SAI3_MCLK</text>
<text x="212.1" y="59.3">SAI1_TXD3</text>
<text x="212.1" y="56.7">SAI1_TXD2</text>
<text x="212.1" y="54.2">SAI1_TXD1</text>
<text x="51.1" y="63.1">HDMI_DDC_SCL</text>
<text x="51.1" y="60.6">HDMI_CEC</text>
<text x="51.1" y="65.6">HDMI_DDC_SDA</text>
<text x="77.4" y="60.6">GPIO1_IO02</text>
<text x="77.4" y="63.1">GPIO1_IO03</text>
<text x="77.4" y="65.6">GPIO1_IO04</text>
<text x="184.4" y="64.4">SAI3_TXC</text>
<text x="184.4" y="61.8">SAI3_RXFS</text>
<text x="212.1" y="61.8">SAI1_TXD4</text>
<text x="212.1" y="64.4">SAI1_TXD5</text>
<text x="51.1" y="68.2">HDMI_HPD</text>
<text x="51.1" y="70.7">HDMI_REXT</text>
<text x="77.4" y="70.7">GPIO1_IO06</text>
<text x="77.4" y="68.2">GPIO1_IO05</text>
<text x="184.4" y="69.4">SAI3_TXFS</text>
<text x="184.4" y="66.9">SAI3_TXD</text>
<text x="212.1" y="66.9">SAI1_TXD6</text>
<text x="212.1" y="69.4">SAI1_TXD7</text>
<text x="51.1" y="75.8">HDMI_TX0_P</text>
<text x="51.1" y="73.3">HDMI_TX0_N</text>
<text x="77.4" y="75.8">GPIO1_IO08</text>
<text x="77.4" y="73.3">GPIO1_IO07</text>
<text x="184.4" y="77.1">SAI5_RXD1</text>
<text x="184.4" y="74.5">SAI5_RXD0</text>
<text x="211.7" y="74.5">SAI5_MCLK</text>
<text x="213" y="77.1">SAI5_RXC</text>
<text x="51.1" y="80.9">HDMI_TX1_P</text>
<text x="51.1" y="78.3">HDMI_TX1_N</text>
<text x="51.1" y="83.4">HDMI_TX2_N</text>
<text x="77.4" y="80.9">GPIO1_IO10</text>
<text x="77.4" y="78.3">GPIO1_IO09</text>
<text x="77.4" y="83.4">GPIO1_IO11</text>
<text x="184.4" y="82.1">SAI5_RXD3</text>
<text x="184.4" y="79.6">SAI5_RXD2</text>
<text x="211.9" y="79.6">SAI5_RXFS</text>
<text x="51.1" y="86">HDMI_TX2_P</text>
<text x="51.1" y="88.5">HDMI_TXC_N</text>
<text x="77.4" y="86">GPIO1_IO12</text>
<text x="77.4" y="88.5">GPIO1_IO13</text>
<text x="184.4" y="89.8">SD2_CLK</text>
<text x="184.4" y="87.2">SD2_CD_B</text>
<text x="211.5" y="89.8">SD1_DATA0</text>
<text x="213.1" y="87.2">SD1_CMD</text>
<text x="213.6" y="84.7">SD1_CLK</text>
<text x="51.1" y="91">HDMI_TXC_P</text>
<text x="77.4" y="91">GPIO1_IO14</text>
<text x="77.4" y="93.6">GPIO1_IO15</text>
<text x="184.4" y="92.3">SD2_CMD</text>
<text x="184.4" y="94.8">SD2_DATA0</text>
<text x="211.5" y="94.8">SD1_DATA2</text>
<text x="211.5" y="92.3">SD1_DATA1</text>
<text x="51.1" y="96.1">I2C1_SCL</text>
<text x="51.1" y="98.7">I2C1_SDA</text>
<text x="79.6" y="101.2">I2C2_SDA</text>
<text x="79.7" y="98.7">I2C2_SCL</text>
<text x="184.4" y="99.9">SD2_DATA2</text>
<text x="184.4" y="97.4">SD2_DATA1</text>
<text x="211.5" y="99.9">SD1_DATA4</text>
<text x="211.5" y="97.4">SD1_DATA3</text>
<text x="51.1" y="106.3">I2C3_SDA</text>
<text x="51.1" y="103.7">I2C3_SCL</text>
<text x="79.7" y="106.3">I2C4_SCL</text>
<text x="184.4" y="102.5">SD2_DATA3</text>
<text x="184.4" y="107.5">SD2_WP</text>
<text x="184.4" y="105">SD2_RESET_B</text>
<text x="211.5" y="105">SD1_DATA6</text>
<text x="211.5" y="102.5">SD1_DATA5</text>
<text x="211.5" y="107.5">SD1_DATA7</text>
<text x="51.1" y="113.9">JTAG_TCK</text>
<text x="51.1" y="111.4">JTAG_MOD</text>
<text x="75.8" y="113.9">LVDS0_CLK_N</text>
<text x="79.6" y="108.8">I2C4_SDA</text>
<text x="184.4" y="112.6">SPDIF_EXT_CLK</text>
<text x="209.2" y="110.1">SD1_RESET_B</text>
<text x="209.9" y="112.6">SD1_STROBE</text>
<text x="51.1" y="119">JTAG_TDO</text>
<text x="51.1" y="116.4">JTAG_TDI</text>
<text x="75.8" y="119">LVDS1_CLK_N</text>
<text x="75.9" y="116.4">LVDS0_CLK_P</text>
<text x="184.4" y="115.2">SPDIF_RX</text>
<text x="184.4" y="117.7">SPDIF_TX</text>
<text x="211.2" y="117.7">UART1_RXD</text>
<text x="51.1" y="121.5">JTAG_TMS</text>
<text x="75.9" y="121.5">LVDS1_CLK_P</text>
<text x="184.4" y="125.3">USB1_D_P</text>
<text x="184.4" y="122.8">USB1_D_N</text>
<text x="211.2" y="122.8">UART2_RXD</text>
<text x="211.5" y="125.3">UART2_TXD</text>
<text x="211.5" y="120.2">UART1_TXD</text>
<text x="76.9" y="126.6">LVDS0_D0_N</text>
<text x="76.9" y="131.7">LVDS0_D1_N</text>
<text x="77" y="129.1">LVDS0_D0_P</text>
<text x="184.4" y="127.9">USB1_DNU</text>
<text x="184.4" y="130.4">USB1_RX_N</text>
<text x="211.2" y="127.9">UART3_RXD</text>
<text x="211.5" y="130.4">UART3_TXD</text>
<text x="76.9" y="136.8">LVDS0_D2_N</text>
<text x="77" y="134.2">LVDS0_D1_P</text>
<text x="184.4" y="132.9">USB1_RX_P</text>
<text x="184.4" y="135.5">USB1_TX_N</text>
<text x="211.2" y="132.9">UART4_RXD</text>
<text x="211.5" y="135.5">UART4_TXD</text>
<text x="76.9" y="141.8">LVDS0_D3_N</text>
<text x="77" y="139.3">LVDS0_D2_P</text>
<text x="184.4" y="138">USB1_TX_P</text>
<text x="184.4" y="143.1">USB1_VBUS</text>
<text x="184.4" y="140.6">USB1_TXRTUNE</text>
<text x="76.9" y="146.9">LVDS1_D0_N</text>
<text x="77" y="149.5">LVDS1_D0_P</text>
<text x="77" y="144.4">LVDS0_D3_P</text>
<text x="76.9" y="152">LVDS1_D1_N</text>
<text x="77" y="154.5">LVDS1_D1_P</text>
<text x="76.9" y="157.1">LVDS1_D2_N</text>
<text x="77" y="159.6">LVDS1_D2_P</text>
<text x="76.9" y="162.2">LVDS1_D3_N</text>
<text x="77" y="164.7">LVDS1_D3_P</text>
</g>
<g font-size="1.4" fill="#840000">
<text x="158.3" y="31.3">SAI2_MCLK</text>
<text x="159.3" y="33.8">SAI2_RXC</text>
<text x="239.9" y="31.3">SAI1_RXD0</text>
<text x="239.9" y="33.8">SAI1_RXD1</text>
<text x="25.6" y="40.2">ENET_RD1</text>
<text x="25.6" y="37.6">ENET_RD0</text>
<text x="106.5" y="37.6">ENET_MDC</text>
<text x="106.5" y="40.2">ENET_MDIO</text>
<text x="158.5" y="36.4">SAI2_RXFS</text>
<text x="158.7" y="41.4">SAI2_TXFS</text>
<text x="159.5" y="38.9">SAI2_TXC</text>
<text x="239.9" y="41.4">SAI1_RXD4</text>
<text x="239.9" y="38.9">SAI1_RXD3</text>
<text x="239.9" y="36.4">SAI1_RXD2</text>
<text x="25.6" y="42.7">ENET_RD2</text>
<text x="25.6" y="45.3">ENET_RD3</text>
<text x="25.8" y="47.8">ENET_TD0</text>
<text x="106.5" y="45.3">ENET_RXC</text>
<text x="106.5" y="47.8">ENET_TX_CTL</text>
<text x="106.5" y="42.7">ENET_RX_CTL</text>
<text x="158.4" y="46.5">SAI2_RXD0</text>
<text x="239.9" y="44">SAI1_RXD5</text>
<text x="239.9" y="46.5">SAI1_RXD6</text>
<text x="25.8" y="52.9">ENET_TD2</text>
<text x="25.8" y="50.3">ENET_TD1</text>
<text x="106.5" y="50.3">ENET_TXC</text>
<text x="158.6" y="49.1">SAI2_TXD0</text>
<text x="239.9" y="49.1">SAI1_RXD7</text>
<text x="239.9" y="51.6">SAI1_TXD0</text>
<text x="25.8" y="55.4">ENET_TD3</text>
<text x="106.5" y="58">GPIO1_IO01</text>
<text x="106.5" y="55.4">GPIO1_IO00</text>
<text x="158.3" y="54.1">SAI3_MCLK</text>
<text x="159.3" y="56.7">SAI3_RXC</text>
<text x="159.3" y="59.2">SAI3_RXD</text>
<text x="239.9" y="54.1">SAI1_TXD1</text>
<text x="239.9" y="59.2">SAI1_TXD3</text>
<text x="239.9" y="56.7">SAI1_TXD2</text>
<text x="21.9" y="65.6">HDMI_DDC_SDA</text>
<text x="22" y="63">HDMI_DDC_SCL</text>
<text x="25.6" y="60.5">HDMI_CEC</text>
<text x="106.5" y="65.6">SD2_VSEL</text>
<text x="106.5" y="63">PMC_nINT</text>
<text x="106.5" y="60.5">WDOG_B</text>
<text x="158.5" y="61.8">SAI3_RXFS</text>
<text x="159.5" y="64.3">SAI3_TXC</text>
<text x="239.9" y="61.8">SAI1_TXD4</text>
<text x="239.9" y="64.3">SAI1_TXD5</text>
<text x="25.4" y="68.1">HDMI_HPD</text>
<text x="106.5" y="70.7">GPIO1_IO06</text>
<text x="106.5" y="68.1">GPIO1_IO05</text>
<text x="158.7" y="69.4">SAI3_TXFS</text>
<text x="159.5" y="66.8">SAI3_TXD</text>
<text x="239.9" y="69.4">SAI1_TXD7</text>
<text x="239.9" y="66.8">SAI1_TXD6</text>
<text x="24" y="73.2">HDMI_TX0_N</text>
<text x="24.1" y="75.7">HDMI_TX0_P</text>
<text x="106.5" y="75.7">GPIO1_IO08</text>
<text x="106.5" y="73.2">GPIO1_IO07</text>
<text x="158.4" y="74.5">SAI5_RXD0</text>
<text x="158.4" y="77">SAI5_RXD1</text>
<text x="239.9" y="77">SAI5_RXC</text>
<text x="239.9" y="74.5">SAI5_MCLK</text>
<text x="24" y="83.4">HDMI_TX2_N</text>
<text x="24" y="78.3">HDMI_TX1_N</text>
<text x="24.1" y="80.8">HDMI_TX1_P</text>
<text x="106.5" y="78.3">GPIO1_IO09</text>
<text x="106.5" y="80.8">GPIO1_IO10</text>
<text x="106.5" y="83.4">GPIO1_IO11</text>
<text x="158.4" y="82.1">SAI5_RXD3</text>
<text x="158.4" y="79.5">SAI5_RXD2</text>
<text x="239.9" y="79.5">SAI5_RXFS</text>
<text x="24" y="88.4">HDMI_TXC_N</text>
<text x="24.1" y="85.9">HDMI_TX2_P</text>
<text x="106.5" y="85.9">GPIO1_IO12</text>
<text x="106.5" y="88.4">GPIO1_IO13</text>
<text x="157.8" y="87.2">SDC2_CD_B</text>
<text x="158.8" y="89.7">SDC2_CLK</text>
<text x="239.9" y="89.7">SDC1_DATA0</text>
<text x="239.9" y="87.2">SDC1_CMD</text>
<text x="239.9" y="84.6">SDC1_CLK</text>
<text x="24" y="91">HDMI_TXC_P</text>
<text x="106.5" y="93.5">GPIO1_IO15</text>
<text x="106.5" y="91">GPIO1_IO14</text>
<text x="157.2" y="94.8">SDC2_DATA0</text>
<text x="158.4" y="92.2">SDC2_CMD</text>
<text x="239.9" y="94.8">SDC1_DATA2</text>
<text x="239.9" y="92.2">SDC1_DATA1</text>
<text x="26" y="98.6">I2C1_SDA</text>
<text x="26" y="96.1">I2C1_SCL</text>
<text x="106.5" y="101.1">I2C2_SDA</text>
<text x="106.5" y="98.6">I2C2_SCL</text>
<text x="157.2" y="97.3">SDC2_DATA1</text>
<text x="157.2" y="99.9">SDC2_DATA2</text>
<text x="239.9" y="99.9">SDC1_DATA4</text>
<text x="239.9" y="97.3">SDC1_DATA3</text>
<text x="266.6" y="99.9">UART3_RTS</text>
<text x="26" y="106.2">I2C3_SDA</text>
<text x="26" y="103.7">I2C3_SCL</text>
<text x="106.5" y="106.2">I2C4_SDA</text>
<text x="155.3" y="104.9">SDC2_RESET_B</text>
<text x="157.2" y="102.4">SDC2_DATA3</text>
<text x="159.4" y="107.5">SDC2_WP</text>
<text x="239.9" y="102.4">SDC1_DATA5</text>
<text x="239.9" y="107.5">SDC1_DATA7</text>
<text x="239.9" y="104.9">SDC1_DATA6</text>
<text x="266.6" y="104.9">UART3_TXD</text>
<text x="266.6" y="102.4">UART3_RXD</text>
<text x="266.6" y="107.5">UART3_CTS</text>
<text x="25.6" y="111.3">JTAG_MOD</text>
<text x="26" y="113.8">JTAG_TCK</text>
<text x="106.5" y="113.8">LVDS0_CLK_N</text>
<text x="106.5" y="108.8">I2C4_SCL</text>
<text x="239.9" y="112.6">SDC1_STROBE</text>
<text x="239.9" y="110">SDC1_RESET_B</text>
<text x="26" y="118.9">JTAG_TDO</text>
<text x="26.5" y="116.4">JTAG_TDI</text>
<text x="106.5" y="116.4">LVDS0_CLK_P</text>
<text x="106.5" y="118.9">LVDS1_CLK_N</text>
<text x="239.9" y="117.6">UART1_RXD</text>
<text x="25.9" y="121.5">JTAG_TMS</text>
<text x="106.5" y="121.5">LVDS1_CLK_P</text>
<text x="158.7" y="122.7">USB1_D_N</text>
<text x="158.8" y="125.3">USB1_D_P</text>
<text x="239.9" y="125.3">UART2_TXD</text>
<text x="239.9" y="122.7">UART2_RXD</text>
<text x="239.9" y="120.2">UART1_TXD</text>
<text x="106.5" y="129.1">LVDS0_D0_P</text>
<text x="106.5" y="131.6">LVDS0_D1_N</text>
<text x="106.5" y="126.5">LVDS0_D0_N</text>
<text x="157.8" y="130.3">USB1_RX_N</text>
<text x="158.4" y="127.8">USB1_DNU</text>
<text x="239.9" y="127.8">UART3_RXD</text>
<text x="239.9" y="130.3">UART3_TXD</text>
<text x="106.5" y="136.7">LVDS0_D2_N</text>
<text x="106.5" y="134.2">LVDS0_D1_P</text>
<text x="157.8" y="132.9">USB1_RX_P</text>
<text x="158" y="135.4">USB1_TX_N</text>
<text x="158.1" y="138">USB1_TX_P</text>
<text x="239.9" y="135.4">UART4_TXD</text>
<text x="239.9" y="132.9">UART4_RXD</text>
<text x="106.5" y="139.2">LVDS0_D2_P</text>
<text x="106.5" y="141.8">LVDS0_D3_N</text>
<text x="155.1" y="140.5">USB1_TXRTUNE</text>
<text x="157.7" y="143">USB1_VBUS</text>
<text x="106.5" y="146.9">LVDS1_D0_N</text>
<text x="106.5" y="149.4">LVDS1_D0_P</text>
<text x="106.5" y="144.3">LVDS0_D3_P</text>
<text x="106.5" y="154.5">LVDS1_D1_P</text>
<text x="106.5" y="151.9">LVDS1_D1_N</text>
<text x="106.5" y="159.6">LVDS1_D2_P</text>
<text x="106.5" y="157">LVDS1_D2_N</text>
<text x="106.5" y="164.6">LVDS1_D3_P</text>
<text x="106.5" y="162.1">LVDS1_D3_N</text>
</g>
</svg>
